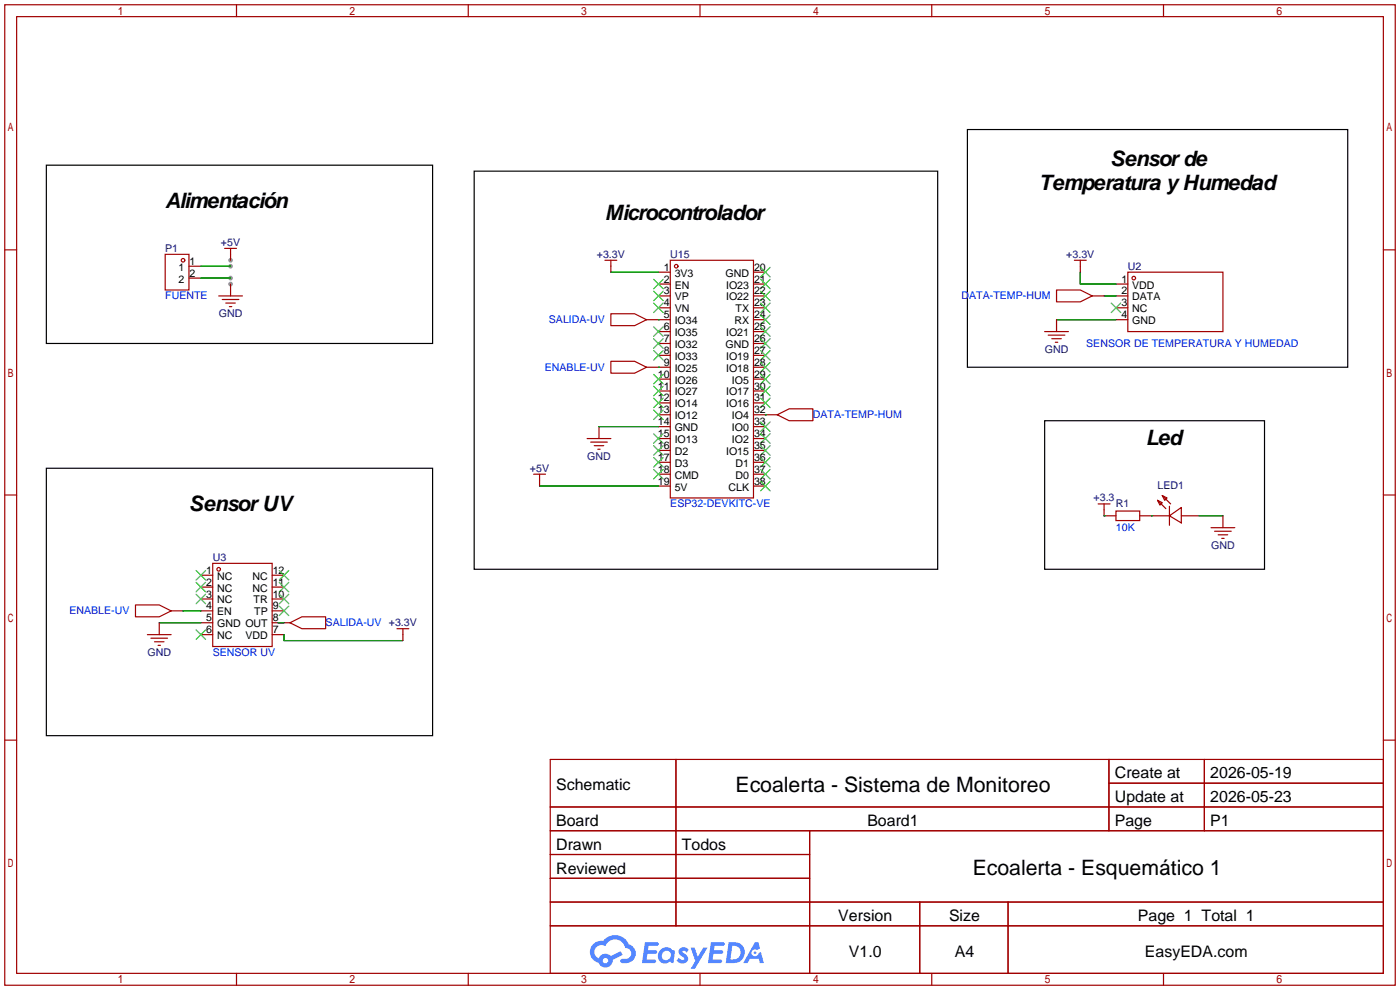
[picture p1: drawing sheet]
<svg xmlns="http://www.w3.org/2000/svg" width="299mm" height="212mm" viewBox="0 0 299 212" stroke-linecap="round" stroke-linejoin="round" font-family="sans-serif">
<g fill="#999">
<circle cx="49.3" cy="55.6" r=".51"/>
<circle cx="49.3" cy="60.7" r=".51"/>
<circle cx="49.3" cy="56.9" r=".51"/>
<circle cx="49.3" cy="59.4" r=".51"/>
</g>
<g fill="none" stroke="#a10000" stroke-width=".25">
<path d="M1 1h297.2v209.6h-297.2zM3.6 3.6h292.1v204.4h-292.1zM50.5 1v2.6M100.1 1v2.6M149.6 1v2.6M199.1 1v2.6M248.7 1v2.6M1 53.4h2.6M295.7 53.4h2.5M1 105.8h2.6M295.7 105.8h2.5M1 158.2h2.6"/>
<path d="M295.7 158.2h2.5M117.6 162.3h178.1v45.7h-178.1zM117.6 172.5h178.1M117.6 177.5h178.1M144.5 162.3v35.6M173 177.5v30.5M237 162.3v15.2M237 167.4h58.7M257.4 162.3v15.2M117.6 182.6h55.4M117.6 192.8h178.1M117.6 187.7h55.4"/>
<path d="M117.6 197.9h178.1M196.6 192.8v15.2M215.4 192.8v15.2M50.5 208v2.6M100.1 208v2.6M149.6 208v2.6M199.1 208v2.6M248.7 208v2.6"/>
</g>
<g fill="#5487ff">
<path d="M145.3 202.7a1.3 1.3 0 0 1 1.9 .3l-.4 .6a.54 .54 0 0 0-.9-.2l.1 .2a1.34 1.34 0 0 1 .9 1.8 1.47 1.47 0 0 1-2.3-.1l.5-.6 .8 .5a.31 .31 0 0 0 .4-.3 .31 .31 0 0 0-.3-.4 1.12 1.12 0 0 1-.7-1.8z"/>
<path d="M147.6 202.5h.9l.6 2 1.2-2h.9l-2.7 4.6h-.9l1-1.7z"/>
<path d="M137.8 201.4h1.7a1.31 1.31 0 0 1 1.2 .2 .4 .4 0 0 1-.3 .5l-1.8 .1-.1 .9h1.6a.4 .4 0 0 1 .4 .4 .4 .4 0 0 1-.5 .4h-1.6l-.2 1.2h1.4a.46 .46 0 0 1 .5 0 .46 .46 0 0 1 .1 .5l-.4 .2h-2.6z"/>
<path d="M151.9 201.4h1.7a1.32 1.32 0 0 1 1.2 .2 .39 .39 0 0 1-.3 .5l-1.8 .1-.1 .9h1.6a.4 .4 0 0 1 .4 .4 .4 .4 0 0 1-.4 .4h-1.7l-.2 1.2h1.4a.46 .46 0 0 1 .5 0 .46 .46 0 0 1 .1 .5l-.4 .2h-2.6z"/>
<path d="M161.3 201.4h.8l.3 1.3-.6 .4a.75 .75 0 0 0-1.1 .3 .75 .75 0 0 0 .5 1 .75 .75 0 0 0 .9-.7l.5-.2 .6 2.3h-.8l-.3-.9h-1.8l-.5 .9h-1z"/>
<path d="M155.7 201.4l-.6 4.4h1.5a2.27 2.27 0 0 0 2.6-2.2 2.27 2.27 0 0 0-2.7-2.2zM156.5 202.1a1.5 1.5 0 0 1 1.8 1.6 1.5 1.5 0 0 1-1.9 1.4h-.3z"/>
<path d="M141.2 203a1.6 1.6 0 0 0-.3 2.3 1.6 1.6 0 0 0 2.3 .2l.7 .3 .3-2.4-.1-.3-.5-.1a1.58 1.58 0 0 0-2.4 0zM141.8 203.5a.98 .98 0 0 1 1.6 .4 .98 .98 0 0 1-1.1 1.3 .94 .94 0 0 1-.9-.7 .94 .94 0 0 1 .4-1z"/>
<path d="M126.8 201.8a2.37 2.37 0 0 0 1.1 4 1.54 1.54 0 0 0 1.8 1 1.54 1.54 0 0 0 1.2-1.6l2.2-1.1-.5-.8-2 1a1.57 1.57 0 0 0-2.7 .5 1.5 1.5 0 0 1-.7-2.1 1.5 1.5 0 0 1 2.2-.5 2.23 2.23 0 0 1 2.3-1.4 2.23 2.23 0 0 1 2 1.8 1.16 1.16 0 0 1 1.2 1.1 1.16 1.16 0 0 1-1.1 1.2h-.7a.47 .47 0 0 0-.5 .4 .47 .47 0 0 0 .4 .5 2.17 2.17 0 0 0 2.5-.9 2.17 2.17 0 0 0-.3-2.7l-.8-.4a3.2 3.2 0 0 0-5.5-.7l-1.1 .1zM128.8 205.3a.6 .6 0 0 1 1.2 0 .6 .6 0 0 1-1.2 0z"/>
<circle cx="161.4" cy="203.6" r=".28"/>
</g>
<g fill="none" stroke="#a10000" stroke-width=".25">
<path d="M35.3 54.4h5.1v7.6h-5.1zM40.4 56.9h2.5M40.4 59.4h2.5M48 53.1h2.5M49.3 53.1v2.5M129.3 55.6h2.5M130.6 55.6v2.6M140.7 58.2h2.6M143.3 55.6h17.7v50.8h-17.7zM161 58.2h2.6M229.6 55.6h2.6M230.9 55.6v2.6"/>
<path d="M241 58.2h20.4v12.7h-20.4zM46.7 63.2h5.1M47.5 64h3.6M48.3 64.8h2M49 65.5h.5M49.3 60.7v2.5M130.6 67.1h5l2.6 1.2-2.6 1.3h-5zM130.6 77.2h5l2.6 1.3-2.6 1.3h-5zM138.2 68.3h5.1M138.2 78.5h5.1M140.7 60.7h2.6M140.7 63.2h2.6"/>
<path d="M140.7 65.8h2.6M140.7 70.9h2.6M140.7 73.4h2.6M140.7 75.9h2.6M161 60.7h2.6M161 63.2h2.6M161 65.8h2.6M161 68.3h2.6M161 70.9h2.6M161 73.4h2.6M161 75.9h2.6M161 78.5h2.6"/>
<path d="M223.3 70.9h5M224 71.6h3.6M224.8 72.4h2M225.6 73.2h.5M225.8 62h5.1l2.5 1.2-2.5 1.3h-5.1zM225.8 68.3v2.6M233.4 63.2h2.6M238.5 60.7h2.5M238.5 63.2h2.5M238.5 65.8h2.5M238.5 68.3h2.5M125.5 93.7h5.1"/>
<path d="M126.2 94.5h3.6M127 95.2h2M127.8 96h.5M128 91.2v2.5M140.7 81h2.6M140.7 83.6h2.6M140.7 86.1h2.6M140.7 88.6h2.6M140.7 91.2h2.6M140.7 93.7h2.6M140.7 96.3h2.6M140.7 98.8h2.6"/>
<path d="M161 81h2.6M161 83.6h2.6M161 86.1h2.6M161 88.6h5.1M161 91.2h2.6M161 93.7h2.6M161 96.3h2.6M161 98.8h2.6M166.1 88.6l2.6-1.2h5v2.5h-5zM114 101.3h2.6M115.3 101.3v2.6M140.7 101.3h2.6"/>
<path d="M140.7 103.9h2.6M161 101.3h2.6M161 103.9h2.6M234.7 107.7h2.5M236 107.7v2.5h2.5M238.5 109.2h5.1v2.1h-5.1zM243.6 110.2h6.3M247.4 106.9l1 .5-.5 .5zM247.4 106.9l1.8 1.8M248.4 105.9l1 .5-.5 .5zM248.4 105.9l1.8 1.8M249.9 110.2l2.6-1.7v3.3z"/>
<path d="M249.9 108.2v4.1M252.5 110.2h3.8M258.8 112.8h5.1M259.6 113.5h3.5M260.3 114.3h2.1M261.1 115.1h.5M261.4 110.2v2.6M29 129.3h5l2.6 1.3-2.6 1.2h-5zM31.5 135.6h5.1M32.3 136.4h3.5M33 137.2h2.1M33.8 137.9h.5"/>
<path d="M34 133.1v2.5M36.6 130.6h2.5M42.9 122.9h2.6M42.9 125.5h2.6M42.9 128h2.6M42.9 130.6h2.6M42.9 133.1h2.6M42.9 135.6h2.6M45.5 120.4h12.7v17.8h-12.7zM58.2 122.9h2.5M58.2 125.5h2.5M58.2 128h2.5"/>
<path d="M58.2 130.6h2.5M58.2 133.1h3.8M58.2 135.6h2.5M62 133.1l2.5-1.3h5.1v2.6h-5.1zM84.8 134.4h2.6M86.1 134.4v2.5"/>
<circle cx="39.1" cy="55.6" r=".38"/>
<circle cx="144.5" cy="56.9" r=".38"/>
<circle cx="242.3" cy="59.4" r=".38"/>
<circle cx="46.7" cy="121.7" r=".38"/>
</g>
<g fill="none" stroke="#3c3" stroke-width=".25">
<path d="M139.7 59.7l2 2M141.7 59.7l-2 2M162.6 57.2l2 2M162.6 59.7l2 2M164.6 57.2l-2 2M164.6 59.7l-2 2M139.7 62.2l2 2.1M139.7 64.8l2 2M139.7 69.8l2 2.1M139.7 72.4l2 2M139.7 74.9l2 2.1M141.7 62.2l-2 2.1"/>
<path d="M141.7 64.8l-2 2M141.7 69.8l-2 2.1M141.7 72.4l-2 2M141.7 74.9l-2 2.1M162.6 62.2l2 2.1M162.6 64.8l2 2M162.6 67.3l2 2M162.6 69.8l2 2.1M162.6 72.4l2 2M162.6 74.9l2 2.1M162.6 77.5l2 2M164.6 62.2l-2 2.1"/>
<path d="M164.6 64.8l-2 2M164.6 69.8l-2 2.1M164.6 72.4l-2 2M164.6 74.9l-2 2.1M164.6 77.5l-2 2M164.6 67.3l-2 2M237.5 64.8l2 2M239.5 64.8l-2 2M139.7 80l2 2M139.7 82.5l2 2.1M139.7 85.1l2 2M139.7 87.6l2 2.1"/>
<path d="M139.7 92.7l2 2M139.7 95.2l2 2.1M139.7 97.8l2 2M141.7 80l-2 2M141.7 82.5l-2 2.1M141.7 85.1l-2 2M141.7 87.6l-2 2.1M141.7 92.7l-2 2M141.7 95.2l-2 2.1M141.7 97.8l-2 2M162.6 85.1l2 2M162.6 92.7l2 2"/>
<path d="M162.6 80l2 2M162.6 82.5l2 2.1M162.6 90.2l2 2M162.6 95.2l2 2.1M162.6 97.8l2 2M164.6 80l-2 2M164.6 82.5l-2 2.1M164.6 85.1l-2 2M164.6 90.2l-2 2M164.6 92.7l-2 2M164.6 95.2l-2 2.1M164.6 97.8l-2 2"/>
<path d="M139.7 100.3l2 2.1M141.7 100.3l-2 2.1M162.6 100.3l2 2.1M162.6 102.9l2 2M164.6 100.3l-2 2.1M164.6 102.9l-2 2M41.9 134.6l2 2.1M41.9 127l2 2M41.9 124.5l2 2M41.9 121.9l2 2.1M43.9 134.6l-2 2.1M43.9 127l-2 2"/>
<path d="M43.9 124.5l-2 2M43.9 121.9l-2 2.1M59.7 121.9l2 2.1M59.7 124.5l2 2M59.7 127l2 2M59.7 129.5l2 2.1M61.7 121.9l-2 2.1M61.7 124.5l-2 2M61.7 127l-2 2M61.7 129.5l-2 2.1"/>
</g>
<g fill="none" stroke="#008700" stroke-width=".25">
<path d="M42.9 56.9h6.4M42.9 59.4h6.4M130.6 58.2h10.1M230.9 58.2v2.5h7.6M140.7 68.3h.1M140.7 78.5h.1M225.8 68.3h12.7M236 63.2h2.5M128 91.2h12.7M163.6 88.6h.1M115.3 103.9h25.4M236 110.2h.1"/>
<path d="M246.1 110.2h.1M256.3 110.2h5.1M34 133.1h8.9M39.1 130.6h3.8M59.4 133.1h1.3M60.7 135.6v1.3h25.4"/>
</g>
<path d="M9.9 35.3h82.6v38.1h-82.6zM101.3 36.6h99.1v85.1h-99.1zM206.8 27.7h81.2v50.8h-81.2zM223.3 89.9h47v31.8h-47zM9.9 100.1h82.6v57.1h-82.6z" fill="none" stroke="#000" stroke-width=".25"/>
<g font-size="4.5">
<text x="237.2" y="35.5">Sensor de</text>
<text x="222" y="40.6">Temperatura y Humedad</text>
<text x="35.3" y="44.4">Alimentación</text>
<text x="129.3" y="46.9">Microcontrolador</text>
<text x="244.9" y="95.2">Led</text>
<text x="40.4" y="109.1">Sensor UV</text>
<text x="157.2" y="169.2">Ecoalerta - Sistema de Monitoreo</text>
<text x="207.9" y="187">Ecoalerta - Esquemático 1</text>
</g>
<g font-size="3.4">
<text x="238.3" y="166.4">Create at</text>
<text x="258.7" y="166.4">2026-05-19</text>
<text x="118.9" y="168.9">Schematic</text>
<text x="238.3" y="171.4">Update at</text>
<text x="258.7" y="171.4">2026-05-23</text>
<text x="118.9" y="176.5">Board</text>
<text x="185.4" y="176.5">Board1</text>
<text x="238.3" y="176.5">Page</text>
<text x="258.7" y="176.5">P1</text>
<text x="118.9" y="181.6">Drawn</text>
<text x="145.7" y="181.6">Todos</text>
<text x="118.9" y="186.7">Reviewed</text>
<text x="179.2" y="196.8">Version</text>
<text x="202.8" y="196.8">Size</text>
<text x="243.2" y="196.8">Page 1 Total 1</text>
<text x="181.4" y="204.5">V1.0</text>
<text x="204.1" y="204.5">A4</text>
<text x="244.7" y="204.5">EasyEDA.com</text>
</g>
<g font-size="2.3" fill="#000080">
<text x="35.3" y="53.8">P1</text>
<text x="47.2" y="52.5">+5V</text>
<text x="127.6" y="55.1">+3.3V</text>
<text x="143.3" y="55.1">U15</text>
<text x="227.9" y="55.1">+3.3V</text>
<text x="241" y="57.6">U2</text>
<text x="46.8" y="67.8">GND</text>
<text x="223.3" y="75.4">GND</text>
<text x="113.3" y="100.8">+5V</text>
<text x="125.5" y="98.3">GND</text>
<text x="233.7" y="107.2">+3.3</text>
<text x="247.4" y="104.6">LED1</text>
<text x="238.5" y="108.4">R1</text>
<text x="45.5" y="119.9">U3</text>
<text x="258.8" y="117.3">GND</text>
<text x="31.5" y="140.2">GND</text>
</g>
<g font-size="2.3">
<text x="38.2" y="57.9">1</text>
<text x="40.5" y="56.6">1</text>
<text x="40.5" y="59.1">2</text>
<text x="141.9" y="57.9">1</text>
<text x="144.2" y="59.1">3V3</text>
<text x="155.1" y="59.1">GND</text>
<text x="161.2" y="57.9">20</text>
<text x="38.2" y="60.4">2</text>
<text x="141.9" y="60.4">2</text>
<text x="141.9" y="62.9">3</text>
<text x="141.9" y="65.5">4</text>
<text x="144.2" y="61.7">EN</text>
<text x="144.2" y="64.2">VP</text>
<text x="155.2" y="61.7">IO23</text>
<text x="155.2" y="64.2">IO22</text>
<text x="161.2" y="60.4">21</text>
<text x="161.2" y="62.9">22</text>
<text x="161.2" y="65.5">23</text>
<text x="239.7" y="60.4">1</text>
<text x="239.7" y="62.9">2</text>
<text x="239.7" y="65.5">3</text>
<text x="242" y="61.7">VDD</text>
<text x="242" y="64.2">DATA</text>
<text x="141.9" y="68">5</text>
<text x="141.9" y="70.6">6</text>
<text x="144.2" y="66.7">VN</text>
<text x="144.2" y="69.3">IO34</text>
<text x="144.2" y="71.8">IO35</text>
<text x="155.2" y="71.8">IO21</text>
<text x="156.9" y="69.3">RX</text>
<text x="157.2" y="66.7">TX</text>
<text x="161.2" y="68">24</text>
<text x="161.2" y="70.6">25</text>
<text x="239.7" y="68">4</text>
<text x="242" y="66.7">NC</text>
<text x="242" y="69.3">GND</text>
<text x="141.9" y="73.1">7</text>
<text x="141.9" y="75.6">8</text>
<text x="144.2" y="74.4">IO32</text>
<text x="144.2" y="76.9">IO33</text>
<text x="155.1" y="74.4">GND</text>
<text x="155.2" y="76.9">IO19</text>
<text x="161.2" y="73.1">26</text>
<text x="161.2" y="75.6">27</text>
<text x="140.6" y="80.7">10</text>
<text x="140.6" y="83.3">11</text>
<text x="141.9" y="78.2">9</text>
<text x="144.2" y="79.4">IO25</text>
<text x="144.2" y="82">IO26</text>
<text x="155.2" y="79.4">IO18</text>
<text x="156.4" y="82">IO5</text>
<text x="161.2" y="78.2">28</text>
<text x="161.2" y="80.7">29</text>
<text x="161.2" y="83.3">30</text>
<text x="140.6" y="85.8">12</text>
<text x="140.6" y="88.3">13</text>
<text x="144.2" y="84.5">IO27</text>
<text x="144.2" y="87.1">IO14</text>
<text x="144.2" y="89.6">IO12</text>
<text x="155.2" y="84.5">IO17</text>
<text x="155.2" y="87.1">IO16</text>
<text x="156.4" y="89.6">IO4</text>
<text x="161.2" y="85.8">31</text>
<text x="161.2" y="88.3">32</text>
<text x="140.6" y="90.9">14</text>
<text x="140.6" y="93.4">15</text>
<text x="140.6" y="96">16</text>
<text x="144.2" y="92.1">GND</text>
<text x="144.2" y="94.7">IO13</text>
<text x="156.4" y="92.1">IO0</text>
<text x="156.4" y="94.7">IO2</text>
<text x="161.2" y="90.9">33</text>
<text x="161.2" y="93.4">34</text>
<text x="161.2" y="96">35</text>
<text x="140.6" y="98.5">17</text>
<text x="140.6" y="101">18</text>
<text x="144.2" y="97.2">D2</text>
<text x="144.2" y="99.8">D3</text>
<text x="155.2" y="97.2">IO15</text>
<text x="157.2" y="99.8">D1</text>
<text x="161.2" y="98.5">36</text>
<text x="161.2" y="101">37</text>
<text x="140.6" y="103.6">19</text>
<text x="144.2" y="102.3">CMD</text>
<text x="144.2" y="104.8">5V</text>
<text x="155.7" y="104.8">CLK</text>
<text x="157.2" y="102.3">D0</text>
<text x="161.2" y="103.6">38</text>
<text x="44.1" y="125.2">2</text>
<text x="44.1" y="122.6">1</text>
<text x="46.4" y="123.9">NC</text>
<text x="54" y="123.9">NC</text>
<text x="58.3" y="122.6">12</text>
<text x="58.3" y="125.2">11</text>
<text x="44.1" y="130.2">4</text>
<text x="44.1" y="127.7">3</text>
<text x="46.4" y="131.5">EN</text>
<text x="46.4" y="129">NC</text>
<text x="46.4" y="126.4">NC</text>
<text x="54" y="126.4">NC</text>
<text x="54.2" y="129">TR</text>
<text x="54.3" y="131.5">TP</text>
<text x="58.3" y="127.7">10</text>
<text x="58.3" y="130.2">9</text>
<text x="44.1" y="135.3">6</text>
<text x="44.1" y="132.8">5</text>
<text x="46.4" y="136.6">NC</text>
<text x="46.4" y="134.1">GND OUT</text>
<text x="52.4" y="136.6">VDD</text>
<text x="58.3" y="132.8">8</text>
<text x="58.3" y="135.3">7</text>
</g>
<g font-size="2.3" fill="#00f">
<text x="35.3" y="64">FUENTE</text>
<text x="205.5" y="64">DATA-TEMP-HUM</text>
<text x="117.3" y="69.1">SALIDA-UV</text>
<text x="232.2" y="74.1">SENSOR DE TEMPERATURA Y HUMEDAD</text>
<text x="116.4" y="79.2">ENABLE-UV</text>
<text x="173.7" y="89.4">DATA-TEMP-HUM</text>
<text x="143.3" y="108.4">ESP32-DEVKITC-VE</text>
<text x="238.5" y="113.5">10K</text>
<text x="14.8" y="131.3">ENABLE-UV</text>
<text x="69.6" y="133.8">SALIDA-UV +3.3V</text>
<text x="45.5" y="140.2">SENSOR UV</text>
</g>
</svg>
